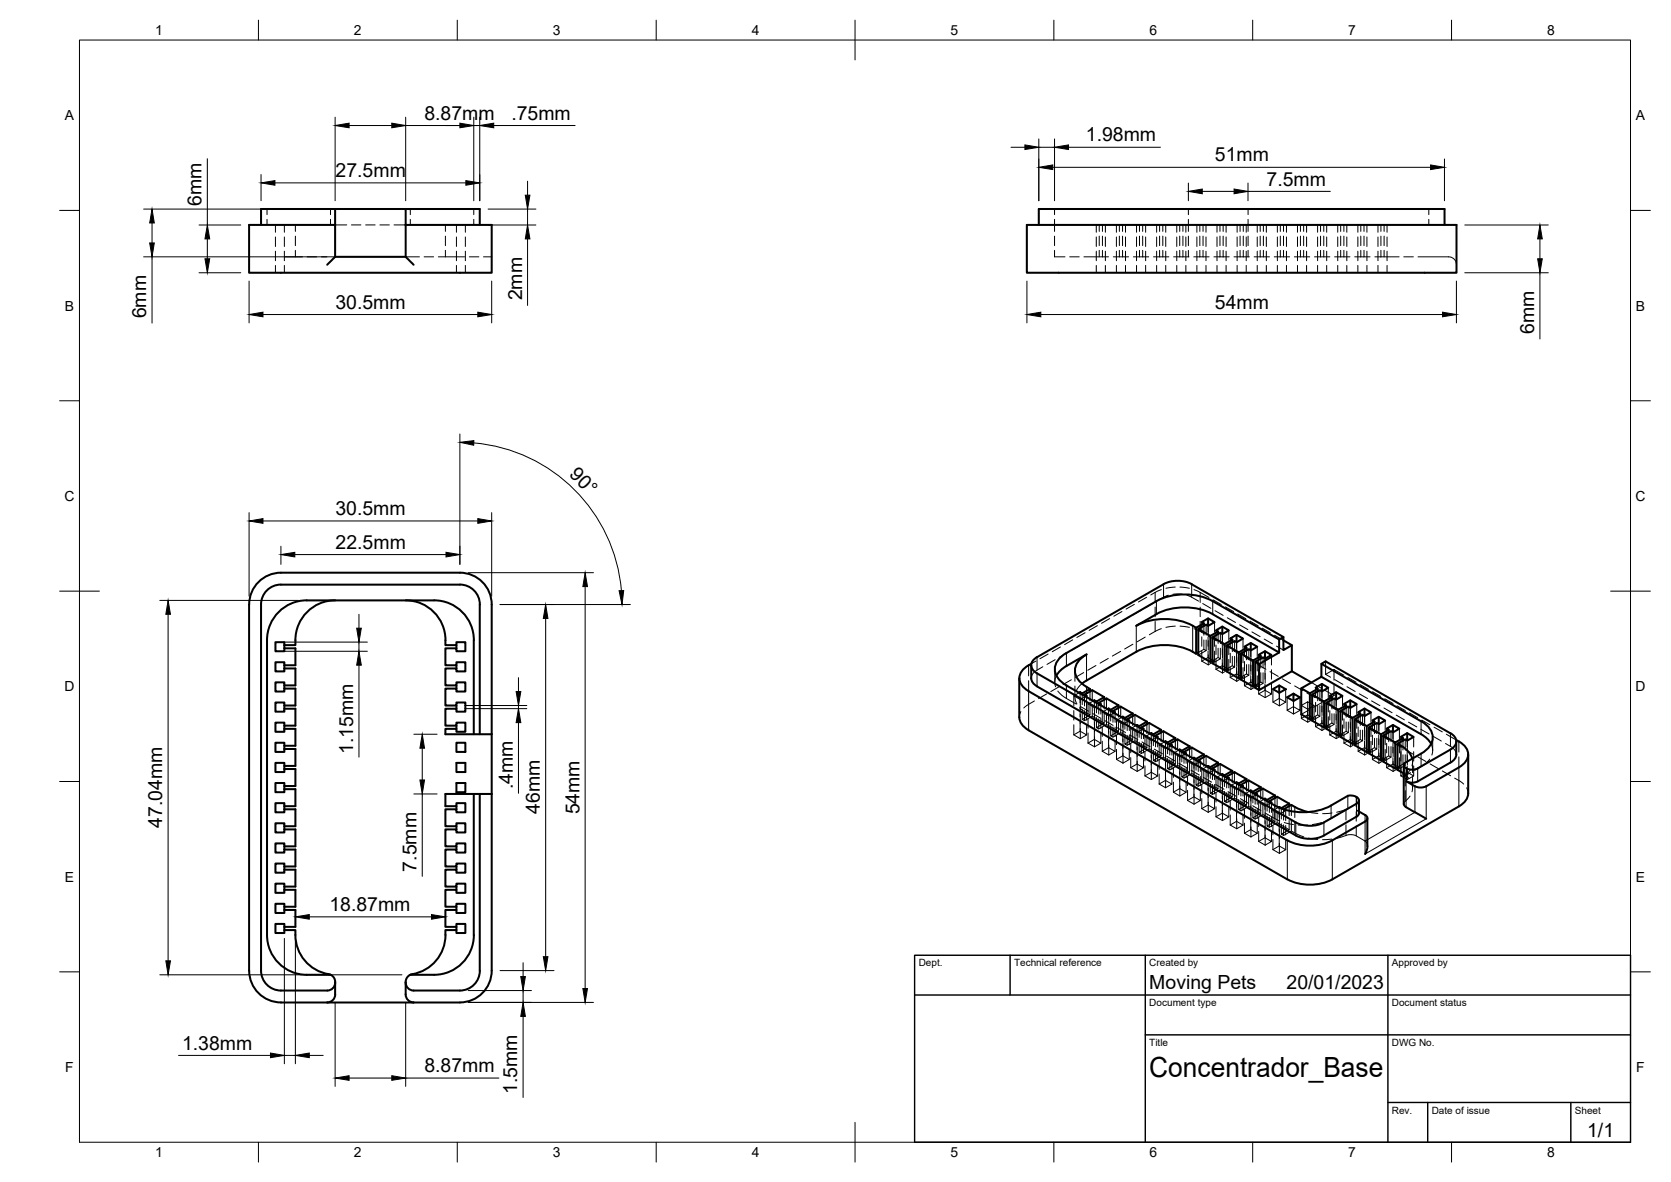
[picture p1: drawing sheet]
<svg xmlns="http://www.w3.org/2000/svg" width="420mm" height="297mm" viewBox="0 0 420 297" stroke-linecap="round" stroke-linejoin="round" font-family="sans-serif">
<!-- layer: Hidden -->
<g fill="none" stroke="#000" stroke-width=".25">
<path d="M67.1 52.5v1.4M67.1 55.1v1.4M69.3 56.5v1.9M69.3 59.5v2.4M71.5 56.5v1.9M71.5 59.5v2.4M74.3 56.5v1.7M74.3 59.3v2.4M83.1 52.5v1.4M83.1 55.1v1.4M84.3 56.5h2.9M88.4 56.5h2.3"/>
<path d="M91.9 56.5h2.4M95.5 56.5h2.4M99.1 56.5h2.9M103.2 52.5v1.4M103.2 55.1v1.4M112 56.5v1.7M112 59.3v2.4M114.8 56.5v1.9M114.8 59.5v2.4M117 56.5v1.9M117 59.5v2.4M119.1 52.5v1.4"/>
<path d="M119.1 55.1v1.4M265.2 52.5v1.4M265.2 55.1v3.1M265.2 59.3v2.4M275.7 56.5v1.9M275.7 59.5v2.4M276.4 56.5v1.7M276.4 59.3v2.4M277.2 56.5v1.7M277.2 59.3v2.4M277.9 56.5v1.9M277.9 59.5v2.4"/>
<path d="M280.7 56.5v1.9M280.7 59.5v2.4M281.5 56.5v1.7M281.5 59.3v2.4M282.3 56.5v1.7M282.3 59.3v2.4M283 56.5v1.9M283 59.5v2.4M285.8 56.5v1.9M285.8 59.5v2.4M286.5 56.5v1.7M286.5 59.3v2.4"/>
<path d="M287.3 56.5v1.7M287.3 59.3v2.4M288.1 56.5v1.9M288.1 59.5v2.4M290.8 56.5v1.9M290.8 59.5v2.4M291.6 56.5v1.7M291.6 59.3v2.4M292.4 56.5v1.7M292.4 59.3v2.4M293.1 56.5v1.9M293.1 59.5v2.4"/>
<path d="M295.9 56.5v1.9M295.9 59.5v2.4M296.6 56.5v1.7M296.6 59.3v2.4M297.4 56.5v1.7M297.4 59.3v2.4M298.2 56.5v1.9M298.2 59.5v2.4M298.8 52.5v1.4M298.8 55.1v3.1M298.8 59.3v2.4M300.9 56.5v1.9"/>
<path d="M300.9 59.5v2.4M301.7 56.5v1.7M301.7 59.3v2.4M302.5 56.5v1.7M302.5 59.3v2.4M303.2 56.5v1.9M303.2 59.5v2.4M306 56.5v1.9M306 59.5v2.4M306.7 56.5v1.7M306.7 59.3v2.4M307.6 56.5v1.7"/>
<path d="M307.6 59.3v2.4M308.3 56.5v1.9M308.3 59.5v2.4M311.1 56.5v1.9M311.1 59.5v2.4M311.8 56.5v1.7M311.8 59.3v2.4M312.6 56.5v1.7M312.6 59.3v2.4M313.4 56.5v1.9M313.4 59.5v2.4M313.8 52.5v1.4"/>
<path d="M313.8 55.1v3.1M313.8 59.3v2.4M316.1 56.5v1.9M316.1 59.5v2.4M316.9 56.5v1.7M316.9 59.3v2.4M317.7 56.5v1.7M317.7 59.3v2.4M318.4 56.5v1.9M318.4 59.5v2.4M321.2 56.5v1.9M321.2 59.5v2.4"/>
<path d="M321.9 56.5v1.7M321.9 59.3v2.4M322.7 56.5v1.7M322.7 59.3v2.4M323.5 56.5v1.9M323.5 59.5v2.4M326.2 56.5v1.9M326.2 59.5v2.4M327 56.5v1.7M327 59.3v2.4M327.8 56.5v1.7M327.8 59.3v2.4"/>
<path d="M328.5 56.5v1.9M328.5 59.5v2.4M331.3 56.5v1.9M331.3 59.5v2.4M332 56.5v1.7M332 59.3v2.4M332.8 56.5v1.7M332.8 59.3v2.4M333.6 56.5v1.9M333.6 59.5v2.4M336.4 56.5v1.9M336.4 59.5v2.4"/>
<path d="M337.1 56.5v1.7M337.1 59.3v2.4M337.9 56.5v1.7M337.9 59.3v2.4M338.6 56.5v1.9M338.6 59.5v2.4M341.4 56.5v1.9M341.4 59.5v2.4M342.2 56.5v1.7M342.2 59.3v2.4M343 56.5v1.7M343 59.3v2.4"/>
<path d="M343.7 56.5v1.9M343.7 59.5v2.4M346.5 56.5v1.9M346.5 59.5v2.4M347.2 56.5v1.7M347.2 59.3v2.4M348 56.5v1.7M348 59.3v2.4M348.8 56.5v1.9M348.8 59.5v2.4M359.3 52.5v1.4M359.3 55.1v1.4"/>
<path d="M69.3 63.1v2.4M69.3 66.7v1.8M71.5 64.5h4.6M71.5 63.1v2.4M71.5 66.7v1.8M74.3 62.9v1.6M77.2 64.5h2.4M80.8 64.5h3.5M102 64.5h3.5M106.6 64.5h2.4M110.2 64.5h6.6M112 62.9v1.6"/>
<path d="M114.8 63.1v2.4M114.8 66.7v1.8M117 63.1v2.4M117 66.7v1.8M118 64.5h2.4M121.6 64.5h2M265.2 62.9v1.6h2.6M269 64.5h2.4M272.5 64.5h4.7M275.7 63.1v2.4M275.7 66.7v1.8M276.4 62.9v1.6"/>
<path d="M277.2 64.5h1.5M277.2 62.9v1.6M277.9 63.1v2.4M277.9 66.7v1.8M279.9 64.5h3.9M280.7 63.1v2.4M280.7 66.7v1.8M281.5 62.9v1.6M282.3 62.9v1.6M283 63.1v2.4M283 66.7v1.8M285 64.5h3.8"/>
<path d="M285.8 63.1v2.4M285.8 66.7v1.8M286.5 62.9v1.6M287.3 62.9v1.6M288.1 63.1v2.4M288.1 66.7v1.8M290 64.5h3.9M290.8 63.1v2.4M290.8 66.7v1.8M291.6 62.9v1.6M292.4 62.9v1.6M293.1 63.1v2.4"/>
<path d="M293.1 66.7v1.8M295.1 64.5h3.9M295.9 63.1v2.4M295.9 66.7v1.8M296.6 62.9v1.6M297.4 62.9v1.6M298.2 63.1v2.4M298.2 66.7v1.8M298.8 62.9v1.6M300.2 64.5h3.8M300.9 63.1v2.4M300.9 66.7v1.8"/>
<path d="M301.7 62.9v1.6M302.5 62.9v1.6M303.2 63.1v2.4M303.2 66.7v1.8M305.2 64.5h3.9M306 63.1v2.4M306 66.7v1.8M306.7 62.9v1.6M307.6 62.9v1.6M308.3 63.1v2.4M308.3 66.7v1.8M310.3 64.5h3.8"/>
<path d="M311.1 63.1v2.4M311.1 66.7v1.8M311.8 62.9v1.6M312.6 62.9v1.6M313.4 63.1v2.4M313.4 66.7v1.8M313.8 62.9v1.6M315.3 64.5h3.9M316.1 63.1v2.4M316.1 66.7v1.8M316.9 62.9v1.6M317.7 62.9v1.6"/>
<path d="M318.4 63.1v2.4M318.4 66.7v1.8M320.4 64.5h3.9M321.2 63.1v2.4M321.2 66.7v1.8M321.9 62.9v1.6M322.7 62.9v1.6M323.5 63.1v2.4M323.5 66.7v1.8M325.5 64.5h3.8M326.2 63.1v2.4M326.2 66.7v1.8"/>
<path d="M327 62.9v1.6M327.8 62.9v1.6M328.5 63.1v2.4M328.5 66.7v1.8M330.5 64.5h3.9M331.3 63.1v2.4M331.3 66.7v1.8M332 62.9v1.6M332.8 62.9v1.6M333.6 63.1v2.4M333.6 66.7v1.8M335.6 64.5h3.8"/>
<path d="M336.4 63.1v2.4M336.4 66.7v1.8M337.1 62.9v1.6M337.9 62.9v1.6M338.6 63.1v2.4M338.6 66.7v1.8M340.6 64.5h3.9M341.4 63.1v2.4M341.4 66.7v1.8M342.2 62.9v1.6M343 62.9v1.6M343.7 63.1v2.4"/>
<path d="M343.7 66.7v1.8M345.7 64.5h1.5M346.5 63.1v2.4M346.5 66.7v1.8M347.2 64.5h4.6M347.2 62.9v1.6M348 62.9v1.6M348.8 63.1v2.4M348.8 66.7v1.8M353 64.5h2.4M356.6 64.5h7.6a1.99 1.99 0 0 1 2 2M272.8 159l-2 1.2"/>
<path d="M275.9 157.2l-2 1.2M277.7 158.7l-2.1 1.1M279 155.5l-2 1.1M280.8 156.9l-2.1 1.2M282.1 153.7l-2 1.2M283.9 155.1l-2.1 1.2M285.2 151.9l-2.1 1.2M287 153.3l-2.1 1.2M288.3 150.1l-2.1 1.2M290.1 151.5l-2.1 1.2M292 148.2l-2.7 1.3M292 158l-3 1.5"/>
<path d="M293.8 149.6l-2.7 1.3M294.9 149.3h2.4M295.5 147.5l-2.3 .3M295.5 157.3l-2.3 .4M296.7 147.5l2.4 .3M296.7 157.3l2.4 .4M298.4 149.6l3 1.5M300.2 148.2l3.8 1.9M300.2 158l2.6 1.3M302.2 156.3v2.6M302.4 151.7l2.1 1.2M302.7 157.3v2.3"/>
<path d="M303.3 157v2.6M303.8 157.2v1.7M303.8 157.3v2.5M303.8 159.9l2.1 1.2M305 150.7l2.1 1.2M305.4 156.3v2.6M305.5 153.5l2.1 1.2M305.8 158.4v2.5M306.3 159.3v2.4M306.9 159v2.7M307.3 159.3v1.6M307.4 159.3v2.5"/>
<path d="M308.1 152.5l2.1 1.2M308.6 155.2l2.1 1.2M309 158.4v2.5M311.2 154.3l2.1 1.2M311.7 157l2.1 1.2M314.3 156.1l2.1 1.2M314.8 158.8l2 1.2M317.4 157.9l2 1.2M320.5 159.6l2.2 1.3M256.7 178.8l-.4 1.5M260.1 176.2l-2.7 1.7M260.5 166.1l-1.2 .7"/>
<path d="M262.2 167.6l-2.1 1.3-.5 .6-.3 .9M263.2 174.4l-2.1 1.2M263.5 164.4l-2 1.2M265.2 168.2v3.3M265.3 165.8l-2.1 1.2M265.6 169.8l-.4 1.5 .2 1.3M266 173.7l.5 .6a14.9 14.9 0 0 0 4.1 2.6M266.3 172.6l-2.1 1.2M266.6 162.6l-2 1.2M268.4 164l-2.1 1.2M269.4 170.8l-2.1 1.2M269.7 160.8l-2 1.2"/>
<path d="M270 174.9l1.6 .9 1.4-.8M270 174.9v2.5M270 178.6v2.4M270.3 168.5v2.7M270.3 172.4v2.7M270.3 174.6l.1 1.5 .4 .8M271.3 174.1l-1.3 .8M271.5 177.8l1.1 1 1.5 .9-2 1.1 .6 .3 1.9-1.1 3 1.7-1.9 1.1 .6 .4 1.9-1.1 3 1.7-1.9 1.1 .5 .3 2-1.1 3 1.8-1.9 1.1 .5 .3 2-1.1 3 1.7-2 1.1 .6 .4 1.9-1.2 3.1 1.8-2 1.1 .6 .3 1.9-1.1 3 1.7-1.9 1.2 .5 .3 2-1.2 3 1.8-1.9 1.1 .5 .3 2-1.1 3 1.7-2 1.2 .6 .3 2-1.1 3 1.7-2 1.1 .6 .4 1.9-1.2 3 1.8-1.9 1.1 .5 .3 2-1.1 3 1.7-2 1.1 .6 .4 2-1.1 3 1.7-2 1.1 .6 .3 1.9-1.1 3.1 1.7-2 1.2 .6 .3 1.9-1.1 3 1.7-1.9 1.1 .5 .4 2-1.2 3.1 1.5M271.5 162.2l-2.1 1.2M271.6 174.2v7.7M271.6 177.5l2.1 1.2M272 171.8l-1.3 1.7"/>
<path d="M272.1 174.5v2.6M272.1 178.3v2.5M272.5 169l-2.1 1.2M272.7 174.9v2.5M272.7 178.6v2.5M273.2 174.9v2.5M273.2 178.6v2.4M273.6 176.9l1.6 .9M273.6 176.9v2.5M274.1 173.8v2.3M274.1 177.3v2.4M274.6 160.5l-2.1 1.1"/>
<path d="M274.6 173.4v2.7M274.6 177.3v2.7M274.7 179.3l2.1 1.2M274.9 176.2l-1.3 .7M275.2 176.3v2.4M275.2 179.9v2.4M275.2 177.8v2.6M275.6 167.2l-2.1 1.2M275.7 176.6v2.5M276.3 176.9v2.6M276.5 177.1l-1.3 .7M276.8 176.9v2.6"/>
<path d="M277.2 179l1.6 .9M277.2 179v2.5M277.6 175.8v2.4M277.6 179.4v2.3M278.2 175.5v2.7M278.2 179.4v2.7M278.5 178.2l-1.3 .8M278.7 165.5l-2.1 1.2M278.7 178.4v2.3M278.8 179.9v2.5M279.3 178.7v2.5M279.8 179v2.5"/>
<path d="M280.1 179.1l-1.3 .8M280.4 179v2.5M281.2 177.9v2.3M281.8 163.7l-2.1 1.2M281.8 177.6v2.6M284.8 180v2.3M284.9 161.9l-2.1 1.2M285.4 179.6v2.7M288 160.1l-2.1 1.2M301.3 164l1.4-.8 .6 .3-2 1.1M302.2 160v2.4M302.2 163.6v2.5"/>
<path d="M302.2 166.1l1.6 1M302.7 160.8v2.4M303.3 160.8v2.7M303.8 165.2l1.6 1-1.6 .9M303.8 165.2l-1.6 .9M303.8 160v2.4M303.8 163.6v1.6M303.8 161v2.4M303.8 164.6v2.5M304.9 166l1.4-.8 .6 .4-2 1.1M305.4 160.1v2.3M305.4 163.6v2.6"/>
<path d="M305.8 162.1v2.4M305.8 165.7v2.5M305.8 168.2l1.6 .9M306.3 162.9v2.3M306.9 162.9v2.7M307 161.7l2 1.2M307.3 167.3l1.7 .9-1.6 .9M307.3 162.1v2.4M307.3 165.7v1.6M307.3 167.3l-1.5 .9M307.4 163v2.4M307.4 166.6v2.5"/>
<path d="M308.5 168.1l1.4-.8 .5 .3-1.9 1.1M309 162.1v2.4M309 165.7v2.5M309.3 160.5v2.5M309.3 164.2v2.3M309.3 167.7v2.6M309.3 170.3l1.7 .9M309.9 161.4v2.4M309.9 164.9v2.4M310 163.5l2.1 1.1M310.4 161.1v2.7M310.4 164.9v2.7"/>
<path d="M310.9 169.3l1.6 1-1.5 .9M310.9 161.4v1.6M310.9 164.2v2.3M310.9 167.7v1.6M310.9 169.3l-1.6 1M311 161.4v2.5M311 165.1v2.4M311 168.7v2.5M312 170.1l1.4-.7 .6 .3-2 1.1M312.5 160.5v2.5M312.5 164.2v2.4M312.5 167.8v2.5"/>
<path d="M312.9 162.5v2.5M312.9 166.2v2.4M312.9 169.8v2.5M312.9 172.3l1.6 1M313.1 165.2l2.1 1.2M313.4 163.5v2.3M313.4 167v2.4M314 163.1v2.7M314 167v2.7M314.5 171.4l1.6 .9-1.6 1M314.5 163.4v1.6M314.5 166.2v2.4"/>
<path d="M314.5 169.8v1.6M314.5 171.4l-1.6 .9M314.5 163.4v2.6M314.5 167.2v2.3M314.5 170.7v2.6M315.6 172.2l1.4-.8 .6 .3-2 1.2M316.1 162.5v2.5M316.1 166.3v2.3M316.1 169.8v2.5M316.2 167l2.1 1.2M316.5 164.6v2.5M316.5 168.3v2.4"/>
<path d="M316.5 171.9v2.5M316.5 174.4l1.6 .9M317 165.5v2.4M317 169.1v2.3M317.6 165.2v2.7M317.6 169.1v2.6M317.9 160.6l2 1.2M318.1 173.5l1.6 .9-1.6 .9M318.1 165.5v1.6M318.1 168.3v2.4M318.1 171.9v1.6M318.1 173.5l-1.6 .9"/>
<path d="M318.1 165.5v2.5M318.1 169.2v2.4M318.1 172.8v2.5M319.3 168.8l2.1 1.2M319.7 164.6v2.5M319.7 168.3v2.4M319.7 171.9v2.5M320.1 173.2v3.2l1.6 1M321 162.4l1.7 1M321.6 174.1v1.4l1.7 1M321.6 175.5l-1.5 .9M322.4 170.6l2.1 1.2"/>
<path d="M323.3 173.2v3.3l-1.6 .9v-3.3M323.6 175.2v3.3l1.6-.9M325.5 172.4l2.1 1.2M326.9 175.2v3.3l-1.7-.9v-1.5v3.3l-1.6-.9M326.9 178.5l-1.7 .9M327.2 177.3l1.6-.9v3.2l-1.6 1zM327.2 177.3l1.6 .9v3.3l-1.6-.9M328.6 174.1l2.1 1.2M328.8 176.4l1.6 .9-1.6 .9M328.8 179.6l1.6 1M329.2 178.4l-2 1.1M329.8 171.5l2.3 1.4"/>
<path d="M330.4 177.3v3.3l-1.6 .9M330.8 172.8v2.5M330.8 176.5v2.4M331.3 173.8v2.3M331.3 177.3v2.3M331.7 175.9l2.1 1.2M331.9 173.4v2.7M331.9 177.3v2.7M332.3 176.6l-2 1.2M332.4 173.7v2.6M332.4 176.5v3.3M333.1 173.4l2.3 1.4"/>
<path d="M333.3 166.2v3.3M333.3 169.5l1.3 .7M334 172.8v2.6M334 176.5v2.4M334.4 174.9v2.5M334.4 178.6v2.4M334.8 177.7l2.1 1.2M334.9 175.8v2.4M334.9 179.4v2.3M335.4 168.3l-2.1 1.2M335.4 168.3v2.6M335.4 172.1v2.7"/>
<path d="M335.4 174.8l-2 1.2M335.4 168.3l2.5 1.4M335.4 175.5v2.7M335.4 179.4v2.6M335.6 170.8l2.1 1.2M336 175.8v2.5M336 178.6v3.3M337.6 174.9v2.5M337.6 178.6v2.4M337.9 179.5l2.1 1.2M337.9 176.9v2.6M338.5 177.9v2.3"/>
<path d="M338.7 172.6l2 1.2M338.9 170.3l2.1 1.1M339 177.6v2.6M339.5 177.8v1.7M339.6 177.9v2.5M341.1 176.9v2.6M341.5 179v2.5M341.8 174.4l2.1 1.1M342 172l2.1 1.2M342 179.9v2.4M342.6 179.6v2.7M343.1 179.9v1.6"/>
<path d="M343.1 179.9v2.5M344.7 179v2.5M344.9 176.1l2 1.2M345.1 173.8l2.1 1.2M348 177.9l2 1.2M348.2 175.6l2.1 1.2M351.1 179.7l2 1.2M351.3 177.4l2.1 1.2M354.4 179.2l2 1.2M270 182.1v2.6M270 184.7l1.6 .9M271.6 181.4v2.4l1.6 .9-1.6 .9"/>
<path d="M271.6 183.8l-1.6 .9M271.6 183.1v2.5M273.2 182.2v2.5M273.6 180.6v2.4M273.6 184.2v2.5M273.6 186.7l1.6 1M275.2 183.4v2.4l1.6 1-1.6 .9M275.2 185.8l-1.6 .9M275.2 181.6v2.3M275.2 185.2v2.5M275.7 180.3v2.5M276.3 180.6v2.6"/>
<path d="M276.8 180.7v2.3M276.8 184.2v2.6M277.2 188.8l1.6 .9M277.2 182.7v2.4M277.2 186.3v2.5M277.8 181.1l2.1 1.2M278.7 185.5v2.4l1.7 .9-1.6 .9M278.7 181.9v2.4M278.7 187.9l-1.5 .9M278.8 183.6v2.4M278.8 187.2v2.5M279.3 182.4v2.5"/>
<path d="M279.8 182.7v2.5M280.4 182.7v2.4M280.4 186.3v2.5M280.7 181v2.6M280.7 184.7v2.4M280.7 188.3v2.5M280.7 181l1.7 1M280.7 190.8l1.7 1M280.9 182.9l2.1 1.2M281.2 181.4v2.4M281.8 181.4v2.7M282.1 180.3l-1.4 .7"/>
<path d="M282.3 187.6v2.3l1.7 1-1.6 .9M282.3 180.4v2.4M282.3 184v2.4M282.3 189.9l-1.6 .9M282.4 182v2.5M282.4 185.7v2.4M282.4 189.3v2.5M282.9 180.7v2.5M282.9 184.4v2.6M283.4 181v2.6M283.4 184.8v2.5M283.7 181.2l-1.3 .8"/>
<path d="M284 181.1v2.5M284 184.8v2.4M284 188.3v2.6M284 184.7l2.1 1.2M284.3 183.1l1.6 .9M284.3 192.9l1.6 1M284.3 183.1v2.5M284.3 186.8v2.4M284.3 190.4v2.5M284.8 183.5v2.4M285.4 183.5v2.7M285.6 182.3l-1.3 .8"/>
<path d="M285.9 189.6v2.4l1.6 .9-1.6 1M285.9 182.5v2.4M285.9 186v2.4M285.9 192l-1.6 .9M285.9 184v2.5M285.9 187.8v2.3M285.9 191.3v2.6M286.4 182.8v2.5M286.4 186.5v2.5M287 183.1v2.5M287 186.8v2.6M287.1 186.4l2.1 1.2"/>
<path d="M287.3 183.3l-1.4 .7M287.5 183.1v2.5M287.5 186.8v2.4M287.5 190.4v2.5M287.9 185.2l1.6 .9 1.4-.8M287.9 185.2v2.5M287.9 188.9v2.3M287.9 192.5v2.5M287.9 195l1.6 .9M288.4 182v2.4M288.4 185.6v2.3M288.9 181.7v2.7"/>
<path d="M288.9 185.6v2.6M289.2 184.4l-1.3 .8M289.5 191.7v2.4l1.6 .9-1.6 .9M289.5 184.5v7.7M289.5 194.1l-1.6 .9M289.5 193.4v2.5M290 184.8v2.6M290 188.6v2.5M290.2 188.2l2.1 1.2M290.6 185.2v2.5M290.6 188.9v2.5M291.1 185.2v2.5"/>
<path d="M291.1 188.9v2.4M291.1 192.5v2.5M291.5 187.2l1.6 1 1.3-.8M291.5 197l1.6 1M291.5 187.2v2.5M291.5 190.9v2.4M291.5 194.5v2.5M292 184.1v2.3M292 187.6v2.4M292.5 183.8v2.6M292.5 187.6v2.7M292.8 186.4l-1.3 .8"/>
<path d="M293.1 193.7v2.4l1.6 .9-1.6 1M293.1 186.6v7.7M293.1 196.1l-1.6 .9M293.1 195.4v2.6M293.3 190l2.1 1.2M293.6 186.9v2.5M293.6 190.6v2.6M294.1 187.2v2.5M294.1 191v2.5M294.7 187.2v2.6M294.7 191v2.3M294.7 194.5v2.5"/>
<path d="M295 189.3l1.7 .9 1.3-.8M295 189.3v2.5M295 193v2.4M295 196.6v2.5M295 199.1l1.7 .9M295.5 186.1v2.4M295.5 189.7v2.3M296.1 185.8v2.7M296.1 189.7v2.6M296.4 188.5l-1.4 .8M296.4 191.8l2.1 1.2M296.6 195.8v2.4l1.6 .9-1.5 .9"/>
<path d="M296.6 188.6l.1 7.7M296.6 198.2l-1.6 .9M296.7 197.5v2.5M297.2 189v2.5M297.2 192.7v2.5M297.7 189.3v2.5M297.7 193v2.5M298.2 189.3v2.5M298.2 193v2.4M298.2 196.6v2.5M298.6 191.3l1.6 1 1.4-.8M298.6 191.3v2.6"/>
<path d="M298.6 195.1v2.3M298.6 198.6v2.6M299.1 188.2v2.3M299.1 191.7v2.4M299.5 193.6l2.1 1.2M299.7 187.9v2.6M299.7 191.7v2.7M300 190.6l-1.4 .7M300.2 197.9v2.3l1.6 1-1.6 .9M300.2 190.7v7.7M300.2 199.6v2.5M300.7 191v2.6"/>
<path d="M300.7 194.7v2.6M301.3 191.4v2.5M301.3 195.1v2.5M301.8 191.4v2.5M301.8 195.1v2.3M301.8 198.7v2.5M302.2 193.4l1.6 .9M302.2 193.4v2.5M302.2 197.1v2.4M302.6 195.4l2.1 1.2M302.7 190.3v2.3M302.7 193.8v2.3"/>
<path d="M303.3 189.9v2.7M303.3 193.8v2.7M303.5 192.6l-1.3 .8M303.8 199.9v2.4l1.6 .9-1.6 .9M303.8 192.8v2.3M303.8 196.3v2.4M303.8 194.3v2.6M303.8 198v2.4M304.3 193.1v2.5M304.3 196.8v2.5M304.9 193.4v2.5M304.9 197.1v2.6"/>
<path d="M305.1 193.6l-1.3 .7M305.4 193.4v2.5M305.4 197.1v2.4M305.7 197.2l2.1 1.1M305.8 195.5l1.6 .9M305.8 195.5v2.5M305.8 199.2v2.4M306.3 192.3v2.4M306.3 195.9v2.3M306.8 192v2.7M306.8 195.9v2.6M307.1 194.7l-1.3 .8"/>
<path d="M307.3 194.8v2.4M307.3 198.4v2.4M307.4 196.4v2.5M307.9 195.1v2.6M307.9 198.9v2.5M308.4 195.5v2.5M308.4 199.2v2.5M308.7 195.6l-1.3 .8M308.8 198.9l2.1 1.2M309 195.5v2.5M309 199.2v2.4M309.3 197.5l1.7 .9"/>
<path d="M309.3 197.5v2.5M309.8 194.4v2.3M309.8 197.9v2.4M310.4 194v2.7M310.4 197.9v2.7M310.7 196.8l-1.4 .7M310.9 196.9v2.4M311 198.4v2.6M311.4 197.2v2.5M312 197.5v2.6M312.3 197.7l-1.3 .7M312.5 197.5v2.6"/>
<path d="M312.9 199.6l1.6 .9M312.9 199.6v2.5M313.4 196.4v2.4M313.4 200v2.3M314 196.1v2.7M314 200v2.7M314.2 198.8l-1.3 .8M314.5 199v2.3M315 199.2v2.6M315.6 199.6v2.5M315.9 199.7l-1.4 .8M316.1 199.6v2.5"/>
<path d="M317 198.5v2.3M317.5 198.2v2.6M329.9 180.5l1.4-.9 .6 .4-2 1.1M330.8 182.6l1.6-.9 1.6 .9-1.6 1M330.8 180.1v2.5M330.8 182.6l1.6 1M332.4 180.1v3.5M333.5 182.5l1.4-.8 .5 .3-1.9 1.2M334 180.1v2.5M334.4 184.7l1.6-.9 1.6 .9-1.6 .9M334.4 182.1v2.6M334.4 184.7l1.6 .9"/>
<path d="M336 182.1v3.5M337.1 184.6l1.4-.8 .5 .3-1.9 1.1M337.6 182.2v2.5M337.9 186.7l1.7 1M337.9 180.6v2.4M337.9 184.2v2.5M338.5 181.4v2.4M338.9 200v3.3M339 181.4v2.7M339.5 185.8l1.6 1-1.5 .9M339.5 185.8l-1.6 .9M339.5 180.6v2.4"/>
<path d="M339.5 184.2v1.6M339.6 181.6v2.4M339.6 185.2v2.5M340.7 186.6l1.3-.8 .6 .3-1.9 1.2M341 181.3l2.1 1.2M341.1 180.7v2.3M341.1 184.2v2.6M341.5 188.8l1.6 .9M341.5 182.7v2.4M341.5 186.3v2.5M342 183.5v2.3M342.6 183.5v2.6"/>
<path d="M343.1 187.9l1.6 .9-1.6 .9M343.1 187.9l-1.6 .9M343.1 182.7v2.4M343.1 186.3v1.6M343.1 183.6v2.4M343.1 187.2v2.5M344.1 183.1l2.1 1.1M344.2 188.7l1.4-.8 .6 .3-2 1.1M344.7 182.7v2.4M344.7 186.3v2.5M345.1 190.9l1.6 .9M345.1 181v2.6"/>
<path d="M345.1 184.7v2.4M345.1 188.3v2.6M345.6 182v2.3M345.6 185.5v2.4M346.2 181.7v2.6M346.2 185.5v2.7M346.7 189.9l1.6 1-1.6 .9M346.7 189.9l-1.6 1M346.7 182v1.6M346.7 184.7v2.4M346.7 188.3v1.6M346.7 182v2.5"/>
<path d="M346.7 185.7v2.4M346.7 189.3v2.5M347.2 184.8l2 1.2M347.8 190.7l1.4-.7 .6 .3-2 1.1M348.3 181.1v2.5M348.3 184.8v2.4M348.3 188.3v2.6M348.7 192.9l1.5-.9 1.7 .9-1.6 1M348.7 192.9l1.6 1M348.7 183.1v2.5M348.7 186.8v2.4M348.7 190.4v2.5"/>
<path d="M349.2 184.1v2.3M349.2 187.6v2.4M349.8 183.7v2.7M349.8 187.6v2.7M350.2 184l.1 2.6M350.2 186.8l.1 3.3M350.2 190.4l.1 3.5M350.3 186.6l2.1 1.2M351.4 192.8l1.4-.8 .5 .3-1.9 1.2M351.9 183.1v2.6M351.9 186.8v2.4M351.9 190.4v2.5"/>
<path d="M352.2 195l1.6-.9 1.7 .9-1.6 .9M352.2 185.2v2.5M352.2 188.9v2.4M352.2 192.5v2.5M352.2 195l1.7 .9M352.8 186.1v2.4M352.8 189.7v2.3M353 194.4l1.3 1.2M353.1 191.8v3.3M353.3 185.8v2.7M353.3 189.7v2.6M353.4 188.4l2.1 1.2"/>
<path d="M353.8 186.1l.1 2.5M353.8 188.9l.1 3.3M353.8 192.5l.1 3.4M354.2 181.5l2 1.2M354.5 193.5l-1.4 1.6 1.6-.9M354.9 196.6l.3 1-.2 1.4M355.1 190.7l.1 1-.2 .8M355.2 191.5v2.7M355.2 195.4v2.6M355.5 185.2v2.5M355.5 188.9v2.4M355.5 192.5v2.5"/>
<path d="M356.5 190.2l2 1.2M357.3 183.3l2 1.2M357.5 181l2 1.1M359.5 190.8l-1 1.1-2.8 1.7M359.6 192l2 1.2M359.8 187l.4 1.5-.2 1.2M360.2 185.3v3.3M360.4 185l2 1.2M360.6 182.7l2 1.2M362.7 193.7l2 1.3M363.5 186.8l1.9 1.3 .5 .5 .3 1M363.7 184.5l2.4 1.4"/>
<path d="M365.8 195.5l2.2 1.5M368.8 198l.4 1.4M298.6 201.2l1.6 .9M300.2 200.2l-1.6 1M302.2 203.2l1.6 .9M302.2 200.7v2.5M303.8 202.3l-1.6 .9M303.8 201.6v2.5M305.4 200.7v2.5M305.8 202.7v2.6M305.8 205.3l1.6 .9M307.3 202v2.4l1.7 .9-1.6 .9"/>
<path d="M307.3 204.4l-1.5 .9M307.4 200.1v2.4M307.4 203.7v2.5M309 202.8v2.5M309.3 207.3l1.7 1M309.3 201.2v2.4M309.3 204.8v2.5M310.9 204v2.4l1.6 1-1.5 .9M310.9 200.5v2.3M310.9 206.4l-1.6 .9M311 202.2v2.3M311 205.7v2.6"/>
<path d="M311.4 200.9v2.5M311.9 200.7l2 1.2M312 201.2v2.6M312.5 201.3v2.3M312.5 204.8v2.6M312.9 209.4l1.6 .9M312.9 203.3v2.4M312.9 206.9v2.5M314.5 206.1v2.4l1.6 .9-1.6 .9M314.5 202.5v2.4M314.5 208.5l-1.6 .9M314.5 200.5v2.5"/>
<path d="M314.5 204.2v2.4M314.5 207.8v2.5M315 202.5l2 1.2M315 203v2.5M315.6 203.3v2.5M316.1 203.3v2.4M316.1 206.9v2.5M316.5 201.6l1.6 1M316.5 201.6v2.6M316.5 205.3v2.4M316.5 208.9v2.5M316.5 211.4l1.6 1"/>
<path d="M317 202v2.4M317.5 202v2.7M317.8 200.9l-1.3 .7M318.1 204.3l3.7 2M318.1 208.2v2.3l1.6 1-1.6 .9M318.1 201v2.4M318.1 204.6v2.4M318.1 210.5l-1.6 .9M318.1 202.6v2.5M318.1 206.3v2.4M318.1 209.9v2.5M318.6 201.3v2.5"/>
<path d="M318.6 205v2.6M319.2 201.6v2.6M319.2 205.4v2.5M319.4 201.8l-1.3 .8M319.7 201.7v2.5M319.7 205.4v2.4M319.7 208.9v2.6M320.1 203.7v2.5M320.1 207.4v2.4M320.1 211v2.5M320.1 213.5l1.6 .9M320.6 200.6v2.3"/>
<path d="M320.6 204.1v2.3M321.1 200.2v2.7M321.1 204.1v2.7M321.5 202.9l-1.4 .8M321.6 210.2v2.4l1.7 .9-1.6 .9M321.6 203v2.4M321.6 206.6v2.4M321.6 212.6l-1.5 .9M321.7 204.6v2.6M321.7 208.4v2.3M321.7 211.9v2.5M322.2 203.2v2.6"/>
<path d="M322.2 207v2.6M322.7 203.4l.6 .3-1.6 .9-1.6-.9M322.7 203.4v2.7M322.7 207.3v2.7M322.8 203.4h-.1M322.9 206.7l2.3 .5M323.3 203.7v2.5M323.3 207.4v2.4M323.3 211v2.5M324.1 202.6v2.4M324.1 206.1v2.4M324.7 202.3v2.7"/>
<path d="M324.7 206.1v2.7M326.4 207.3h2.4M328.9 204.1l2.5 .3M329 210.6l2.3 .4M332.3 206.7l-2.3 .5M334.9 210.9l-2.4 .1M334.9 204.3l-2.4 .2M336.1 210.7l.8-.2a4.8 4.8 0 0 1 3.8-.6l2.7 1.6 .3 .5 .1 .6M336.3 204.8l-2.9 1.5M338.9 203.3l-2.8 .8M338.9 203.3l-1.6 .9M341.7 203.9l-.6-.3 .4 .4 .2 .4"/>
<path d="M354.5 200.1l-1.3 1.4-.2 .5"/>
</g>
<!-- layer: Visible -->
<g fill="none" stroke="#000" stroke-width=".51">
<path d="M65.6 56.5v-4h55v4M84.3 56.5h-21.7v12h61v-12h-21.6M84.3 52.5v4M84.3 56.5v8M102 52.5v12M258.2 56.5h108v12h-108zM261.2 56.5v-4h102v4M84.3 64.5l-2 2M84.3 64.5h17.7M102 64.5l2 2M62.6 151.9v92M62.7 151.9a8 8 0 0 1 7.9-8h45a8 8 0 0 1 8 8v92"/>
<path d="M84.3 150.9a10 10 0 0 0-10 10M102 150.9a10 10 0 0 1 10 10M290.8 154.4l-5.1 2.9a15.6 15.6 0 0 1 15.1 .5l1.9-1.2-.5-.3 1.6-.9 1.6 .9-1.6 1-.5-.3-2 1.1 3 1.7 2-1.1-.5-.3 1.5-.9 1.7 .9-1.6 .9-.5-.3-2 1.2 3 1.7 2-1.2-.6-.2 1.6-1 1.6 1-1.5 .9-.6-.3-1.9 1.1 3 1.7 1.9-1.1-.5-.3 1.6-.9 1.6 .9-1.6 .9-.5-.3-2 1.2 3.1 1.7 1.9-1.1-.5-.3 1.6-1 1.6 1-1.6 .9-.5-.3-2 1.1 1 .6M290.8 154.3a15.6 15.6 0 0 1 14.1 0M292.6 146.8l-31.8 18.3a2.16 2.16 0 0 0-1.5 2.1 2.16 2.16 0 0 0 1.5 2l65 37.5a7.8 7.8 0 0 0 7.1 0l8.2-4.7M292.6 146.8a7.8 7.8 0 0 1 7.1 0M299.6 146.8l23.1 13.3M300.8 157.8v6.5M301.3 158.1v6.5l3 1.8 .6-.4M302.7 156.6v.7M303.8 155.4v1.8M304.3 159.8v6.6"/>
<path d="M304.9 154.4l16.7 9.6M306.3 158.7v.6M307.3 157.5v1.8M310.9 159.5v1.9M71.5 177.3v-.8h-2.2v2.3h2.2v-.7M71.5 172.2v-.7h-2.2v2.3h2.2v-.8M71.5 167.2v-.8h-2.2v2.3h2.2v-.7M71.5 162.1v-.7h-2.2v2.3h2.2v-.8M71.5 162.1v.8M71.5 167.2v.8M71.5 172.2v.8M71.5 177.3v.8"/>
<path d="M71.5 162.9h2.8v4.3h-2.8M71.5 168h2.8v4.2h-2.8M71.5 173h2.8v4.3h-2.8M71.5 178.1h2.8v4.3h-2.8M74.3 160.9v1.2h-2.8M112 160.9v1.2h2.8v-.7h2.2v2.3h-2.2v-.8h-2.8v4.3h2.8v-.8h2.2v2.3h-2.2v-.7h-2.8v4.2h2.8v-.7h2.2v2.3h-2.2v-.8h-2.8v4.3h2.8v-.8h2.2v2.3h-2.2v-.7h-2.8v4.3h2.8v-.8h2.2v2.3h-2.2v-.7h-2.8v1.3h11.6M114.8 162.1v.8M114.8 167.2v.8M114.8 172.2v.8M114.8 177.3v.8M256.3 170.4v9.9M258.6 173.7l65.1 37.5"/>
<path d="M258.6 167.2a3.5 3.5 0 0 0-1.9 4.6l1.1 1.3 .8 .6M259.3 167.2v3.2a2.47 2.47 0 0 0 1.5 2.1l65 37.5a7.8 7.8 0 0 0 7.1 0l8.5-5 .3-.6v-3.3M259.3 166.8l-.7 .4M265.6 169.8l.6-.9 1.4-1.2 5.6-3.2a4.5 4.5 0 0 0-2.7 5.2 6.7 6.7 0 0 0 3.6 3.4M268.1 164.1a4.5 4.5 0 0 0-2.7 5.3 5.8 5.8 0 0 0 2.7 2.8l52.4 30.2M271.6 174l.5 .3M271.6 174l-.3 .1M271.6 174v.2M272.1 174.3v.2M272.7 174.6v.3M272.7 174.6l1.9-1.2 3 1.8M272.7 174.6l.5 .3-.2 .1"/>
<path d="M273.2 171l-1.2 .8M274.1 173.8v-.7l-2 1.2M275.2 176l-.3 .2M275.2 176l.5 .3M275.2 176v.3M275.7 176.3v.3M276.3 176.6v.3M276.3 176.6l1.9-1.1 3 1.7M276.3 176.6l.5 .3-.3 .2M277.6 175.2v.6M277.6 175.2l-1.9 1.1M278.7 178.1l-.2 .1"/>
<path d="M278.7 178.1l.6 .3M278.7 178.1v.3M279.3 178.4v.3M279.8 178.7v.3M279.8 178.7l2-1.1 3 1.7M279.8 178.7l.6 .3-.3 .1M281.2 177.2v.7M281.2 177.2l-1.9 1.2M284.8 179.3v.7M284.8 179.3l-1.9 1.1M301.3 164l-.5 .3a15.5 15.5 0 0 0-15.1-.5l-12.5 7.2M304.9 160.2v6.5l3 1.7 .6-.3"/>
<path d="M307.9 161.9v6.5M308.5 162.2v6.5l3 1.8 .5-.4M309.9 160.7v.7M311.5 163.9v6.6M312 164.3v6.5l3.1 1.7 .5-.3M313.4 162.8v.7M314.5 161.6v1.8M315.1 166v6.5M315.6 166.3v6.6l1 .5M317 164.9v.6M318.1 163.6v1.9M320.1 173.2l1.5-.9 1.7 .9-1.6 .9z"/>
<path d="M321.6 160.7l1.1-.6v3.3l2.1-1.3v6.6l-8.2 4.7v-6.5l5-2.9zM321.6 160.7l-16.7-9.6a15.6 15.6 0 0 0-14.1 0l-22.7 13M321.6 172.3v1.8M322.7 160.9l2.1 1.2M324.8 168.7l5 2.8M325.2 174.3l-1.6 .9 1.6 1 1.7-1-1.7-.9v1.8M327.2 173l2.2 1.2v6.6l-2.2-1.3v-6.5l5.1-2.9v-3.3l1-.6 31.4 18.1M329.4 174.2l1.9-1.1-.5-.3 1.6-.9 1.6 .9-1.6 .9-.5-.3-2 1.2 3 1.7 2-1.1-.5-.3 1.6-.9 1.6 .9-1.6 .9-.6-.3-1.9 1.1 3 1.8 2-1.2-.6-.3 1.6-.9 1.6 .9-1.5 1-.6-.3-1.9 1.1 3 1.7 1.9-1.1-.5-.3 1.6-.9 1.6 .9-1.6 .9-.5-.3-1.9 1.1 3 1.8 1.9-1.2-.5-.3 1.6-.9 1.6 1-1.6 .9-.5-.3-2 1.1 3 1.7 2-1.1-.5-.3 1.5-.9 1.7 .9-1.6 .9-.5-.3-2 1.2 3 1.7 2-1.1-.6-.3 1.6-1 1.7 1-1.6 .9-.6-.3-1.9 1.1a6.2 6.2 0 0 1 3.7 3.8M329.9 174.6v6.5l3 1.7 .6-.3M331.3 173.1v.7M332.3 166.8l25 14.4a4.5 4.5 0 0 1 2.7 5.3 5.8 5.8 0 0 1-2.7 2.9l-4.2 2.4M332.3 170.1l25 14.4 1.6 1.1 .9 1.4"/>
<path d="M332.4 171.9v1.8M332.9 176.3v6.5M333.5 176.6v6.6l3 1.7 .6-.3M334.9 175.2v.6M336 174v1.8M336.5 178.4v6.5M337.1 178.7v6.5l3 1.8 .6-.4M338.5 177.2v.7M339.5 176v1.8M342 179.3v.6M343.1 178.1v1.8M71.5 197.5v-.7h-2.2v2.3h2.2v-.8"/>
<path d="M71.5 192.5v-.8h-2.2v2.3h2.2v-.7M71.5 187.4v-.7h-2.2v2.3h2.2v-.8M71.5 182.4v-.8h-2.2v2.3h2.2v-.7M71.5 182.4v.8M71.5 187.4v.8M71.5 192.5v.8M71.5 197.5v.8M71.5 183.2h2.8v4.2h-2.8M71.5 188.2h2.8v4.3h-2.8M71.5 193.3h2.8v4.2h-2.8M71.5 198.3h2.8v4.3h-2.8M114.8 191.7h2.2v2.3h-2.2z"/>
<path d="M114.8 196.8h2.2v2.3h-2.2zM114.8 186.7h2.2v2.3h-2.2zM114.8 182.4v.8M119.1 184.5v-23.6a10 10 0 0 0-10-10h-32a10 10 0 0 0-10 10v74.1a10 10 0 0 0 10 10h6M119.1 199.5v35.5a10 10 0 0 1-10 10h-5.9M120.6 199.5h-8.6v3.1h2.8v-.8h2.2v2.3h-2.2v-.7h-2.8v4.2h2.8v-.7h2.2v2.3h-2.2v-.8h-2.8v4.3h2.8v-.8h2.2v2.4h-2.2v-.8h-2.8v4.2h2.8v-.7h2.2v2.3h-2.2v-.7h-2.8v4.2h2.8v-.7h2.2v2.3h-2.2v-.8h-2.8v4.3h2.8v-.8h2.2v2.3h-2.2v-.7h-2.8v4.2h2.8v-.7h2.2v2.3h-2.2v-.8h-2.8a10.2 10.2 0 0 1-8.8 11.3M120.6 184.5v-32.6a5 5 0 0 0-5-5h-45a5 5 0 0 0-5 5v92M120.6 199.5v44.4M120.6 199.5h3M256.3 180.3a3.9 3.9 0 0 0 2.3 3.2M258.6 183.5l65.1 37.5M282.3 180.1l.6 .3"/>
<path d="M282.3 180.1l-.2 .2M282.3 180.1v.3M282.9 180.4v.3M283.4 180.7v.3M283.4 180.7l2-1.1 3 1.8M283.4 180.7l.6 .4-.3 .1M285.9 182.2l-.3 .1M285.9 182.2l.5 .3M285.9 182.2v.3M286.4 182.5v.3M287 182.8v.3M287 182.8l1.9-1.1 3.1 1.7"/>
<path d="M287 182.8l.5 .3-.2 .2M288.4 181.4v.6M288.4 181.4l-2 1.1M289.5 184.2l.5 .3M289.5 184.2l-.3 .2M289.5 184.2v.3M290 184.5v.3M290.6 184.9v.3M290.6 184.9l1.9-1.1 3 1.7M290.6 184.9l.5 .3-.2 .1M292 183.4v.7M292 183.4l-2 1.1"/>
<path d="M293.1 186.3l.5 .3M293.1 186.3l-.3 .1M293.1 186.3v.3M293.6 186.6v.3M294.1 186.9v.3M294.1 186.9l2-1.1 3 1.7M294.1 186.9l.6 .3-.3 .2M295.5 185.5v.6M295.5 185.5l-1.9 1.1M296.6 188.4l-.2 .1M296.6 188.4l.6 .3M296.6 188.4v.2"/>
<path d="M297.2 188.7v.3M297.7 189v.3M297.7 189l2-1.1 3 1.7M297.7 189l.5 .3-.2 .1M299.1 187.5v.7M299.1 187.5l-1.9 1.2M300.2 190.4l.5 .3M300.2 190.4l-.2 .2M300.2 190.4v.3M300.7 190.7v.3M301.3 191.1v.3M301.3 191.1l2-1.2 3 1.8"/>
<path d="M301.3 191.1l.5 .3-.2 .1M302.7 189.6v.7M302.7 189.6l-2 1.1M303.8 192.5l-.3 .1M303.8 192.5l.5 .3M303.8 192.5v.3M304.3 192.8v.3M304.9 193.1v.3M304.9 193.1l1.9-1.1 3 1.7M304.9 193.1l.5 .3-.3 .2M306.3 191.7v.6M306.3 191.7l-2 1.1"/>
<path d="M307.3 194.5l.6 .3M307.3 194.5l-.2 .2M307.3 194.5v.3M307.9 194.8v.3M308.4 195.2v.3M308.4 195.2l2-1.2 3 1.8M308.4 195.2l.6 .3-.3 .1M309.8 193.7v.7M309.8 193.7l-1.9 1.1M310.9 196.6l-.2 .2M310.9 196.6l.5 .3M310.9 196.6v.3"/>
<path d="M311.4 196.9v.3M312 197.2v.3M312 197.2l2-1.1 3 1.7M312 197.2l.5 .3-.2 .2M313.4 195.8v.6M313.4 195.8l-2 1.1M314.5 198.7l-.3 .1M314.5 198.7l.5 .3M314.5 198.7v.3M315 199v.2M315.6 199.3v.3M315.6 199.3l1.9-1.1 3.1 1.7"/>
<path d="M315.6 199.3l.5 .3-.2 .1M317 197.8v.7M317 197.8l-2 1.2M320.6 199.9v.7M320.6 199.9l-2 1.1M329.9 180.5l-.5 .3M338.9 200l-4.2 2.4M338.9 200a2.4 2.4 0 0 1 2.8 .9l-.2 .7-.4 .3M340.1 180.4v6.6M340.7 180.7v6.6l3 1.7 .5-.3M343.7 182.5v6.5M344.2 182.8v6.5l3 1.8 .6-.4"/>
<path d="M345.6 181.3v.7M346.7 180.1v1.9M347.2 184.5v6.6M347.8 184.9v6.5l3 1.7 .6-.3M349.2 183.4v.7M350.2 182.2v1.8M350.8 186.6v6.5M351.4 186.9v6.6l.9 .5M352.3 194l.7 .4M352.8 185.5v.6M353 192.2v9.8l.1 .5 .5 .3M353.1 191.8a.85 .85 0 0 0 .5 1.2"/>
<path d="M353.8 184.2v1.9M364.7 188.4l-8.6 4.9-1.5 .1-1.1-.4M364.7 184.3a2.16 2.16 0 0 1 1.5 2 2.16 2.16 0 0 1-1.5 2M366.1 185.9l.7 .4M366.2 186.3v3.3a2.42 2.42 0 0 1-1.5 2l-8.2 4.8-1.4 .3-1.4-.4 2.5 1.5 1 .1 1-.1 8.6-4.9M366.8 186.3a3.5 3.5 0 0 1 2 4.7l-1.1 1.3-.9 .5M369.2 189.6v9.8a3.9 3.9 0 0 1-2.4 3.2M71.5 217.7v-.7h-2.2v2.3h2.2v-.7M71.5 212.7v-.8h-2.2v2.4h2.2v-.8M71.5 207.6v-.7h-2.2v2.3h2.2v-.8M71.5 202.6v-.8h-2.2v2.3h2.2v-.7M71.5 202.6v.8"/>
<path d="M71.5 207.6v.8M71.5 212.7v.8M71.5 217.7v.9M71.5 203.4h2.8v4.2h-2.8M71.5 208.4h2.8v4.3h-2.8M71.5 213.5h2.8v4.2h-2.8M71.5 218.6h2.8v4.2h-2.8M114.8 202.6v.8M114.8 207.6v.8M114.8 212.7v.8M114.8 217.7v.9M318.1 200.7l.5 .3"/>
<path d="M318.1 200.7l-.3 .2M318.1 200.7v.3M318.6 201v.3M319.2 201.3v.3M319.2 201.3l1.9-1.1 3 1.8M319.2 201.3l.5 .4-.3 .1M320.6 202.4a15.6 15.6 0 0 0 14.1 0M321.6 202.8v.2M321.6 202.8l-.1 .1M321.6 202.8l.6 .3M322.2 203.1v.1M322.8 203.4l1.9-1.1 1.9 1 2.3 .8"/>
<path d="M323.7 211.2a12.5 12.5 0 0 0 11.3 0M324.1 202v.6M324.1 202l-1.9 1.1M341.7 203.9l1.5 .9a.86 .86 0 0 1 .6 .8 .86 .86 0 0 1-.6 .8l-8.2 4.8M343.8 205.6v7M343.8 212.6l-.2 1.2-.3 .8M353.5 202.8l5.1 2.9M366.8 202.7l-31.8 18.3M71.5 233.7h2.8a10.3 10.3 0 0 0 8.8 11.3M71.5 232.9v-.7h-2.2v2.3h2.2v-.8M71.5 227.9v-.8h-2.2v2.3h2.2v-.7M71.5 222.8v-.7h-2.2v2.3h2.2v-.8"/>
<path d="M71.5 222.8v.8M71.5 227.9v.8M71.5 232.9v.8M71.5 223.6h2.8v4.3h-2.8M71.5 228.7h2.8v4.2h-2.8M114.8 222.8v.8M114.8 227.9v.8M114.8 232.9v.8M323.7 221a12.5 12.5 0 0 0 11.3 0M62.7 243.9a8 8 0 0 0 7.9 8M65.6 243.9a5 5 0 0 0 5 5h11.7a2 2 0 0 0 2-2M70.6 251.9h45"/>
<path d="M83.1 245a1.94 1.94 0 0 1 1.2 1.8v3.1a2 2 0 0 1-2 2M102 246.9a2 2 0 0 0 2 2M103.2 245a2 2 0 0 0-1.2 1.8v3.1a2 2 0 0 0 2 2M120.6 243.9a5 5 0 0 1-5 5h-11.6M123.6 243.9a8 8 0 0 1-8 8"/>
</g>
<!-- layer: Hidden Narrow -->
<g fill="none" stroke="#000" stroke-width=".25">
<path d="M290.4 148.9v2.5M290.4 152.6v2.4M290.4 156.2v2.5M292.6 146.8v3.3M299.6 146.8v3.3M301.8 148.9v2.5M301.8 152.6v2.4M301.8 156.2v2.5M258.6 167.2v2.6M258.6 171.1v2.6M260.8 165.1v3.3M268.1 172.3v3.2"/>
<path d="M273.2 172.6v2.7M273.2 176.5v2.7M353.3 194.8v2.7M353.3 198.7v2.7M357.3 189.4v3.3M364.7 184.3v3.3M366.8 186.3v2.7M366.8 190.2v2.7M320.5 202.4v3.3M325.6 202.8v2.7M325.6 206.7v2.6M334.7 202.4v3.3"/>
<path d="M338.4 203.4v2.7M338.4 207.3v2.7M341 200.3v2.5M341 204v2.4M341 207.5v2.6M341.1 200.3v1.7M343.2 204.8v1.6M343.8 211l-.6 .4"/>
</g>
<!-- layer: Visible Narrow -->
<g fill="none" stroke="#000" stroke-width=".25">
<path d="M285.7 157.3v6.5M290.8 151.1v3.3M299.9 157.3v6.5M304.9 151.1v3.3M258.6 173.7v9.8M260.8 169.2v3.3M268.1 164.1v3.3M273.2 164.5v6.5M352.3 187.4v6.6M353.5 193v9.8M353.7 193.1v3.3M355.8 197.6v6.5l-12 6.9"/>
<path d="M356.5 193.1v3.3M357.3 181.3v3.2M358.6 197.6v8.2l-15.4 8.8v-8.2M364.7 188.4v3.2M366.8 192.9v9.8M323.7 211.2v9.8M325.8 206.7v3.3M332.9 206.7v3.3M335 211.2v9.8M341.1 202v3.2"/>
</g>
<!-- layer: BORDER -->
<g fill="none" stroke="#000" stroke-width=".25">
<path d="M20 10.1h390v276.9h-390zM65 5.1v5M115 5.1v5M165 5.1v5M215 5.1v10M265 5.1v5M315 5.1v5M365 5.1v5M15 52.9h5M410 52.9h5M15 100.7h5M410 100.7h5"/>
<path d="M15 148.6h10M405 148.6h10M15 196.4h5M410 196.4h5M15 244.2h5M410 244.2h5M65 287v5M115 287v5M165 287v5M215 282.1v9.9M265 287v5M315 287v5"/>
<path d="M365 287v5"/>
</g>
<!-- layer: TITLEBLOCK -->
<path d="M230 240.1h180v46.9h-180zM230 250h180M254 240.1v9.9M288 240.1v46.9M349 240.1v46.9M288 260.1h122M349 277.1h61M359 277.1v9.9M395 277.1v9.9" fill="none" stroke="#000" stroke-width=".36"/>
<!-- layer: FD_Dimensions -->
<g fill="none" stroke="#000" stroke-width=".25">
<path d="M52.1 39.9v16.6M84.3 29.4v21M87.8 31.5h10.7M102 29.4v21M102 31.5h42.6M119.1 29.4v21M120.6 29.4v21M254.2 37h3.5M261.2 34.9v15.5M261.2 37h4M265.2 34.9v15.5M268.7 37h23.1"/>
<path d="M363.2 39.9v10.5M36.1 52.5h63.8M38.2 56v5.1M50 56.5h10.5M65.6 43.9v6.5M69.1 46h48M122.7 56.5h12M122.7 52.5h12M132.7 45.5v3.6M132.7 52.5v4M264.7 42h95M298.8 46v4.4"/>
<path d="M302.3 48.1h8M313.8 46v4.4M313.8 48.1h20.7M368.3 56.5h21M36.1 64.5h46.1M38.2 64.5v16.7M50 68.5h10.5M52.1 60v5M62.6 70.6v10.5M66.1 79h54M123.6 70.6v10.5M132.7 60v16.8"/>
<path d="M258.2 70.6v10.5M261.7 79h101M366.2 70.6v10.5M368.3 68.5h21M387.2 60v5M387.2 68.5v16.7M115.6 109.1v32.7M119.1 111.3a40.8 40.8 0 0 1 37.2 37.1M62.6 128.8v21M66.1 130.9h54M70.6 137.3v4.5M74.1 139.4h38"/>
<path d="M123.6 128.8v21M40.2 150.9h34.8M42.3 154.4v87.1M90.3 154.4v3.5M117.7 143.9h31.5M125.7 151.9h32.8M137.2 155.4v85M147.1 147.4v101M71.4 161.4h21M71.4 163.7h21M90.3 161.4v2.3M90.3 167.2v23.1"/>
<path d="M116.9 177.3h15.6M116.9 178.1h15.6M130.4 170.3v3.5M130.4 177.3v.8M104.1 184.5h5.8M104.1 199.5h5.8M106.2 188v8M106.2 199.5v20.7M130.4 181.6v17.8M71.5 235.8v31.5M74.3 235.8v31.5M77.8 230.4h30.7"/>
<path d="M40.2 245h60.8M84.3 252v21M102 252v21M117.7 251.9h31.5M117.7 248.9h15.9M125.7 243.9h13.6M131.5 241.9v3.5M131.5 248.9v3M131.5 255.4v20.4M44.9 265.2h23.1M71.5 265.2h2.8M77.8 265.2h3.5"/>
<path d="M87.8 270.9h10.7M102 270.9h23.5"/>
</g>
<g fill="#000" stroke="#000" stroke-width=".25">
<path d="M84.3 31.5l3.5-.5v1.1zM98.5 31l3.5 .5-3.5 .6zM115.6 31l3.5 .5-3.5 .6zM120.6 31.5l3.5-.5v1.1zM257.7 36.4l3.5 .6-3.5 .6zM265.2 37l3.5-.6v1.2zM38.2 52.5l.6 3.5h-1.2zM65.6 46l3.5-.6v1.2zM117.1 45.4l3.5 .6-3.5 .6zM132.1 49.1h1.1l-.5 3.4zM261.2 42l3.5-.5v1.1zM298.8 48.1l3.5-.6v1.2z"/>
<path d="M310.3 47.5l3.5 .6-3.5 .6zM359.7 41.5l3.5 .5-3.5 .6zM37.6 61.1h1.2l-.6 3.4zM51.5 65h1.2l-.6 3.5zM52.1 56.5l.6 3.5h-1.2zM62.6 79l3.5-.5v1.1zM120.1 78.5l3.5 .5-3.5 .6zM132.7 56.5l.5 3.5h-1.1zM258.2 79l3.5-.5v1.1zM362.7 78.5l3.5 .5-3.5 .6zM387.2 56.5l.6 3.5h-1.2zM386.6 65h1.2l-.6 3.5z"/>
<path d="M115.6 111.2l3.5-.5v1.2zM62.6 130.9l3.5-.6v1.2zM70.6 139.4l3.5-.6v1.2zM112.1 138.8l3.5 .6-3.5 .6zM120.1 130.3l3.5 .6-3.5 .6zM42.3 150.9l.6 3.5h-1.2zM89.7 157.9h1.1l-.5 3.5zM137.2 151.9l.6 3.5h-1.2zM147.1 143.9l.6 3.5h-1.1zM155.7 148.4h1.1l-.4 3.5zM90.3 163.7l.5 3.5h-1.1zM129.8 173.8h1.2l-.6 3.5z"/>
<path d="M106.2 184.5l.5 3.5h-1.1zM105.6 196h1.1l-.5 3.5zM130.4 178.1l.6 3.5h-1.2zM74.3 230.4l3.5-.6v1.2zM108.5 229.8l3.5 .6-3.5 .6zM41.7 241.5h1.2l-.6 3.5zM130.9 245.4h1.2l-.6 3.5zM131.5 251.9l.6 3.5h-1.2zM136.6 240.4h1.2l-.6 3.5zM146.6 248.4h1.1l-.6 3.5zM68 264.6l3.5 .6-3.5 .6zM74.3 265.2l3.5-.6v1.2z"/>
<path d="M84.3 270.9l3.5-.6v1.2zM98.5 270.3l3.5 .6-3.5 .6z"/>
</g>
<text font-size="7" x="289" y="270.6">Concentrador_Base</text>
<g font-size="4.9">
<text x="106.7" y="30.1">8.87mm</text>
<text x="128.6" y="30.1">.75mm</text>
<text x="273" y="35.5">1.98mm</text>
<text x="305.5" y="40.6">51mm</text>
<text x="84.4" y="44.5">27.5mm</text>
<text x="318.5" y="46.6">7.5mm</text>
<text x="50.7" y="51.8" transform="rotate(-90 50.7 51.8)">6mm</text>
<text x="84.3" y="77.6">30.5mm</text>
<text x="131.3" y="75.5" transform="rotate(-90 131.3 75.5)">2mm</text>
<text x="305.5" y="77.6">54mm</text>
<text x="36.8" y="80" transform="rotate(-90 36.8 80)">6mm</text>
<text x="385.7" y="84" transform="rotate(-90 385.7 84)">6mm</text>
<text x="142.9" y="119.5" transform="rotate(45 142.9 119.5)">90°</text>
<text x="84.3" y="129.5">30.5mm</text>
<text x="84.4" y="137.9">22.5mm</text>
<text x="88.8" y="189.4" transform="rotate(-90 88.8 189.4)">1.15mm</text>
<text x="129" y="198.4" transform="rotate(-90 129 198.4)">.4mm</text>
<text x="40.8" y="208" transform="rotate(-90 40.8 208)">47.04mm</text>
<text x="135.7" y="204.6" transform="rotate(-90 135.7 204.6)">46mm</text>
<text x="145.7" y="204.6" transform="rotate(-90 145.7 204.6)">54mm</text>
<text x="104.7" y="219" transform="rotate(-90 104.7 219)">7.5mm</text>
<text x="82.8" y="228.9">18.87mm</text>
<text x="289" y="248.5">Moving Pets</text>
<text x="323.5" y="248.5">20/01/2023</text>
<text x="45.8" y="263.8">1.38mm</text>
<text x="106.7" y="269.5">8.87mm</text>
<text x="130.1" y="274.9" transform="rotate(-90 130.1 274.9)">1.5mm</text>
<text x="399.1" y="285.7">1/1</text>
</g>
<g font-size="3.5">
<text x="39" y="8.8">1</text>
<text x="89" y="8.8">2</text>
<text x="139" y="8.8">3</text>
<text x="189" y="8.8">4</text>
<text x="239" y="8.8">5</text>
<text x="289" y="8.8">6</text>
<text x="339" y="8.8">7</text>
<text x="389" y="8.8">8</text>
<text x="16.3" y="30.2">A</text>
<text x="411.3" y="30.2">A</text>
<text x="16.3" y="78">B</text>
<text x="411.3" y="78">B</text>
<text x="16.2" y="125.9">C</text>
<text x="411.2" y="125.9">C</text>
<text x="16.2" y="173.7">D</text>
<text x="411.2" y="173.7">D</text>
<text x="16.3" y="221.6">E</text>
<text x="411.3" y="221.6">E</text>
<text x="16.4" y="269.4">F</text>
<text x="411.4" y="269.4">F</text>
<text x="39" y="290.8">1</text>
<text x="89" y="290.8">2</text>
<text x="139" y="290.8">3</text>
<text x="189" y="290.8">4</text>
<text x="239" y="290.8">5</text>
<text x="289" y="290.8">6</text>
<text x="339" y="290.8">7</text>
<text x="389" y="290.8">8</text>
</g>
<g font-size="2.5">
<text x="231" y="242.9">Dept.</text>
<text x="255" y="242.9">Technical reference</text>
<text x="289" y="242.9">Created by</text>
<text x="350" y="242.9">Approved by</text>
<text x="289" y="252.8">Document type</text>
<text x="350" y="252.8">Document status</text>
<text x="289" y="262.9">Title</text>
<text x="350" y="262.9">DWG No.</text>
<text x="350" y="279.9">Rev.</text>
<text x="360" y="279.9">Date of issue</text>
<text x="396" y="279.9">Sheet</text>
</g>
</svg>
